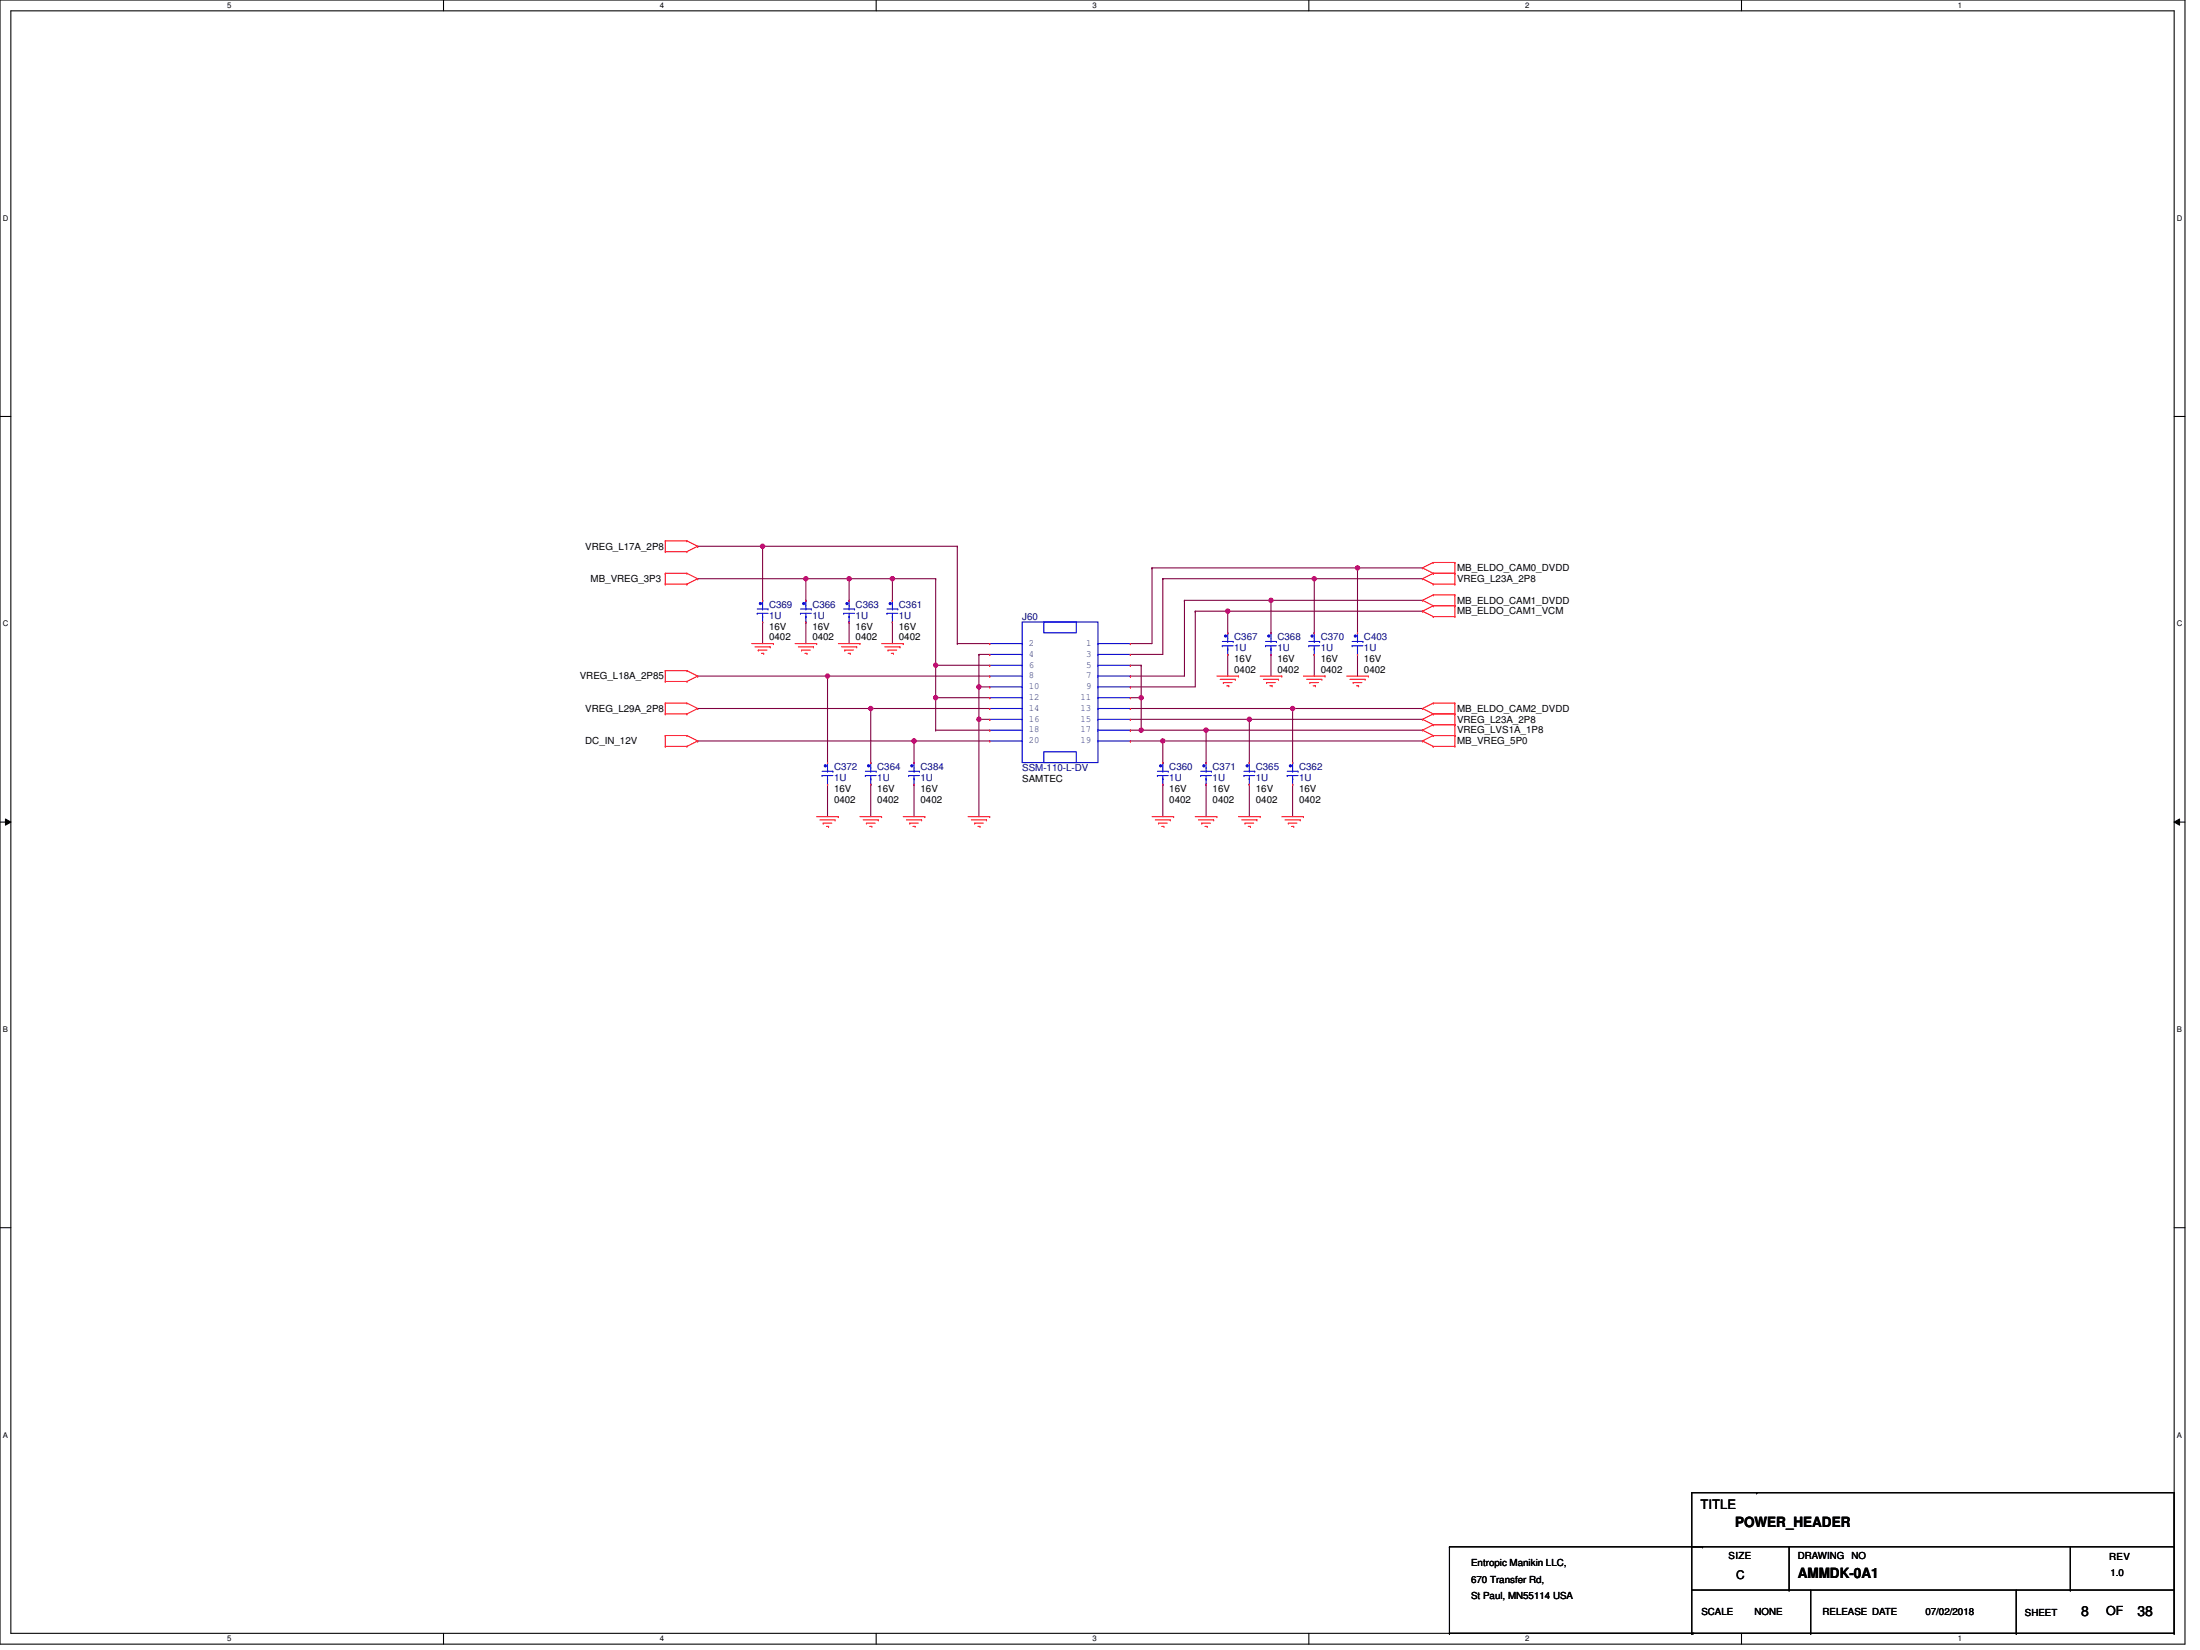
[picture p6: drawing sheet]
<svg xmlns="http://www.w3.org/2000/svg" width="610mm" height="457mm" viewBox="0 0 610 457" stroke-linecap="round" stroke-linejoin="round" font-family="sans-serif">
<path d="M0 0h605.4v455.6h-605.4zM3 3h599.4v449.6h-599.4z" fill="none" stroke="#000" stroke-width=".3"/>
<g fill="#fff">
<path d="M62.9 .3h1.2v2.4h-1.2z"/>
<path d="M62.9 452.9h1.2v2.4h-1.2z"/>
</g>
<path d="M122.9 0v3M122.9 452.6v3" fill="none" stroke="#000" stroke-width=".3"/>
<g fill="#fff">
<path d="M182.8 .3h1.2v2.4h-1.2z"/>
<path d="M182.8 452.9h1.2v2.4h-1.2z"/>
</g>
<path d="M242.8 0v3M242.8 452.6v3" fill="none" stroke="#000" stroke-width=".3"/>
<g fill="#fff">
<path d="M302.7 .3h1.2v2.4h-1.2z"/>
<path d="M302.7 452.9h1.2v2.4h-1.2z"/>
</g>
<path d="M362.7 0v3M362.7 452.6v3" fill="none" stroke="#000" stroke-width=".3"/>
<g fill="#fff">
<path d="M422.6 .3h1.2v2.4h-1.2z"/>
<path d="M422.6 452.9h1.2v2.4h-1.2z"/>
</g>
<path d="M482.6 0v3M482.6 452.6v3" fill="none" stroke="#000" stroke-width=".3"/>
<g fill="#fff">
<path d="M542.5 .3h1.2v2.4h-1.2z"/>
<path d="M542.5 452.9h1.2v2.4h-1.2z"/>
<path d="M.8 59.2h1.5v2.4h-1.5z"/>
<path d="M603.2 59.2h1.5v2.4h-1.5z"/>
<path d="M.8 171.6h1.5v2.4h-1.5z"/>
<path d="M603.2 171.6h1.5v2.4h-1.5z"/>
</g>
<path d="M0 115.4h3M602.4 115.4h3" fill="none" stroke="#000" stroke-width=".3"/>
<g fill="#fff">
<path d="M.8 284h1.4v2.4h-1.4z"/>
<path d="M603.2 284h1.4v2.4h-1.4z"/>
</g>
<path d="M0 227.8h3M602.4 227.8h3" fill="none" stroke="#000" stroke-width=".3"/>
<path d="M1.5 226.9l1.5 .9-1.5 .9zM602.4 227.8l1.5-.9v1.8z" fill="#000"/>
<path d="M1.5 226.9l1.5 .9-1.5 .9zM602.4 227.8l1.5-.9v1.8z" fill="none" stroke="#000" stroke-width=".28"/>
<g fill="#fff">
<path d="M.8 396.4h1.4v2.4h-1.4z"/>
<path d="M603.2 396.4h1.4v2.4h-1.4z"/>
</g>
<path d="M0 340.2h3M602.4 340.2h3" fill="none" stroke="#000" stroke-width=".3"/>
<g fill="none" stroke="#800040" stroke-width=".3">
<path d="M211.3 172.3h.1M211.3 172.3v6M223.3 172.3h.1M223.3 172.3v6M235.3 172.3h.1M235.3 172.3v6M247.3 172.3h.1M247.3 172.3v6M271.3 199.3h.1M271.3 199.3v27M340.2 181.3h.1M340.2 181.3v6"/>
<path d="M352.2 181.3h.1M352.2 181.3v6M364.2 181.3h.1M364.2 181.3v6M376.2 181.3h.1M376.2 181.3v6M229.3 217.3h.1M229.3 217.3v9M241.3 217.3h.1M241.3 217.3v9M253.3 217.3h.1M253.3 217.3v9"/>
<path d="M322.2 217.3h.1M322.2 217.3v9M334.2 217.3h.1M334.2 217.3v9M346.2 217.3h.1M346.2 217.3v9M358.2 217.3h.1M358.2 217.3v9"/>
</g>
<circle cx="271.3" cy="199.3" r=".59" fill="#f0f"/>
<circle cx="271.3" cy="199.3" r=".59" fill="none" stroke="#f0f" stroke-width=".3"/>
<g fill="none" stroke="#800040" stroke-width=".3">
<path d="M259.3 193.3h.1M259.3 193.3h15M271.3 190.3h.1M271.3 199.3h.1M271.3 190.3h3M271.3 199.3h3M313.2 184.3h.1M313.2 193.3h.1M313.2 193.3h3M313.2 184.3h3M316.2 184.3h.1M316.2 193.3h.1"/>
<path d="M316.2 184.3v18M253.3 205.3h.1M253.3 205.3v6"/>
</g>
<circle cx="316.2" cy="202.3" r=".59" fill="#f0f"/>
<circle cx="316.2" cy="202.3" r=".59" fill="none" stroke="#f0f" stroke-width=".3"/>
<circle cx="316.2" cy="193.3" r=".59" fill="#f0f"/>
<circle cx="316.2" cy="193.3" r=".59" fill="none" stroke="#f0f" stroke-width=".3"/>
<path d="M271.3 181.3h.1M271.3 181.3h3M271.3 181.3v9M346.2 199.3h.1M346.2 199.3v12M358.2 196.3h.1M358.2 196.3v15M322.2 205.3h.1M322.2 205.3v6M334.2 202.3h.1M334.2 202.3v9" fill="none" stroke="#800040" stroke-width=".3"/>
<circle cx="271.2" cy="190.3" r=".59" fill="#f0f"/>
<circle cx="271.2" cy="190.3" r=".59" fill="none" stroke="#f0f" stroke-width=".3"/>
<g fill="none" stroke="#800040" stroke-width=".3">
<path d="M211.3 151.4h.1M211.3 151.4v14.9M376.2 157.4h.1M376.2 157.4v17.9M223.3 160.4h.1M223.3 160.4v5.9M235.3 160.4h.1M235.3 160.4v5.9M247.3 160.4h.1M247.3 160.4v5.9M340.2 169.4h.1M340.2 169.4v5.9"/>
<path d="M352.2 166.3h.1M352.2 166.3v9M364.2 160.4h.1M364.2 160.4v14.9M229.3 187.3h.1M229.3 187.3v24M241.3 196.3h.1M241.3 196.3v15M271.3 190.3h.1M271.3 190.3v9"/>
</g>
<circle cx="376.2" cy="157.4" r=".59" fill="#f0f"/>
<circle cx="376.2" cy="157.4" r=".59" fill="none" stroke="#f0f" stroke-width=".3"/>
<path d="M193.3 205.3h.1M193.3 205.3h60" fill="none" stroke="#800040" stroke-width=".3"/>
<circle cx="253.3" cy="205.3" r=".59" fill="#f0f"/>
<circle cx="253.3" cy="205.3" r=".59" fill="none" stroke="#f0f" stroke-width=".3"/>
<path d="M193.3 196.3h.1M193.3 196.3h81M241.3 196.3h.1M253.3 205.3h.1M253.3 205.3h21" fill="none" stroke="#800040" stroke-width=".3"/>
<circle cx="241.3" cy="196.3" r=".59" fill="#f0f"/>
<circle cx="241.3" cy="196.3" r=".59" fill="none" stroke="#f0f" stroke-width=".3"/>
<path d="M259.3 160.4h.1M259.3 160.4v23.9" fill="none" stroke="#800040" stroke-width=".3"/>
<circle cx="259.3" cy="184.3" r=".59" fill="#f0f"/>
<circle cx="259.3" cy="184.3" r=".59" fill="none" stroke="#f0f" stroke-width=".3"/>
<path d="M247.3 160.4h.1M247.3 160.4h12" fill="none" stroke="#800040" stroke-width=".3"/>
<circle cx="247.3" cy="160.3" r=".59" fill="#f0f"/>
<circle cx="247.3" cy="160.3" r=".59" fill="none" stroke="#f0f" stroke-width=".3"/>
<path d="M223.3 160.4h.1M223.3 160.4h24M235.3 160.4h.1" fill="none" stroke="#800040" stroke-width=".3"/>
<circle cx="235.3" cy="160.4" r=".6" fill="#f0f"/>
<circle cx="235.3" cy="160.4" r=".6" fill="none" stroke="#f0f" stroke-width=".3"/>
<circle cx="223.3" cy="160.3" r=".59" fill="#f0f"/>
<circle cx="223.3" cy="160.3" r=".59" fill="none" stroke="#f0f" stroke-width=".3"/>
<path d="M193.3 160.4h.1M193.3 160.4h30M259.3 193.3h.1M259.3 193.3v9M259.3 202.3h.1M259.3 202.3h15" fill="none" stroke="#800040" stroke-width=".3"/>
<circle cx="259.3" cy="193.3" r=".59" fill="#f0f"/>
<circle cx="259.3" cy="193.3" r=".59" fill="none" stroke="#f0f" stroke-width=".3"/>
<path d="M259.3 184.3h.1M259.3 184.3v9M259.3 184.3h15M313.2 205.3h.1M313.2 205.3h80.9M322.2 205.3h.1" fill="none" stroke="#800040" stroke-width=".3"/>
<circle cx="322.2" cy="205.3" r=".59" fill="#f0f"/>
<circle cx="322.2" cy="205.3" r=".59" fill="none" stroke="#f0f" stroke-width=".3"/>
<path d="M334.2 202.3h.1M334.2 202.3h59.9" fill="none" stroke="#800040" stroke-width=".3"/>
<circle cx="334.2" cy="202.3" r=".59" fill="#f0f"/>
<circle cx="334.2" cy="202.3" r=".59" fill="none" stroke="#f0f" stroke-width=".3"/>
<path d="M313.2 199.3h.1M313.2 199.3h80.9M346.2 199.3h.1M313.2 202.3h.1M313.2 202.3h21M316.2 202.3h.1" fill="none" stroke="#800040" stroke-width=".3"/>
<circle cx="346.2" cy="199.3" r=".59" fill="#f0f"/>
<circle cx="346.2" cy="199.3" r=".59" fill="none" stroke="#f0f" stroke-width=".3"/>
<path d="M313.2 196.3h.1M313.2 196.3h80.9M358.2 196.3h.1" fill="none" stroke="#800040" stroke-width=".3"/>
<circle cx="358.2" cy="196.3" r=".59" fill="#f0f"/>
<circle cx="358.2" cy="196.3" r=".59" fill="none" stroke="#f0f" stroke-width=".3"/>
<path d="M331.2 169.4h.1M331.2 169.4v20.9h-18M331.2 169.4h62.9M340.2 169.4h.1M313.2 190.3h.1" fill="none" stroke="#800040" stroke-width=".3"/>
<circle cx="340.2" cy="169.3" r=".6" fill="#f0f"/>
<circle cx="340.2" cy="169.3" r=".6" fill="none" stroke="#f0f" stroke-width=".3"/>
<path d="M352.2 166.3h.1M352.2 166.3h41.9" fill="none" stroke="#800040" stroke-width=".3"/>
<circle cx="352.2" cy="166.3" r=".59" fill="#f0f"/>
<circle cx="352.2" cy="166.3" r=".59" fill="none" stroke="#f0f" stroke-width=".3"/>
<g fill="none" stroke="#800040" stroke-width=".3">
<path d="M211.3 151.4h.1M211.3 151.4h54M265.3 151.4h.1M265.3 151.4v26.9M319.2 157.4h.1M319.2 157.4h74.9M319.2 157.4v20.9h-6M376.2 157.4h.1M265.3 178.3h.1M265.3 178.3h9M313.2 178.3h.1M328.2 166.3h.1"/>
<path d="M328.2 166.3h24M328.2 166.3v21h-15M313.2 187.3h.1"/>
</g>
<circle cx="211.3" cy="151.4" r=".59" fill="#f0f"/>
<circle cx="211.3" cy="151.4" r=".59" fill="none" stroke="#f0f" stroke-width=".3"/>
<path d="M193.3 151.4h.1M193.3 151.4h18M229.3 187.3h.1M229.3 187.3h45" fill="none" stroke="#800040" stroke-width=".3"/>
<circle cx="229.3" cy="187.3" r=".59" fill="#f0f"/>
<circle cx="229.3" cy="187.3" r=".59" fill="none" stroke="#f0f" stroke-width=".3"/>
<path d="M364.2 160.4h.1M364.2 160.4h29.9M193.3 187.3h.1M193.3 187.3h36" fill="none" stroke="#800040" stroke-width=".3"/>
<circle cx="364.2" cy="160.3" r=".59" fill="#f0f"/>
<circle cx="364.2" cy="160.3" r=".59" fill="none" stroke="#f0f" stroke-width=".3"/>
<path d="M322.2 160.4h.1M322.2 160.4h42M322.2 160.4v20.9h-9M313.2 181.3h.1" fill="none" stroke="#800040" stroke-width=".3"/>
<g fill="none" stroke="#f00" stroke-width=".3">
<path d="M184.3 152.9h.1M184.3 149.9h.1M184.3 158.9h.1M184.3 149.9h6M184.3 152.9h6M184.3 149.9v3M184.3 158.9v3M184.3 158.9h6M190.3 149.9h.1M190.3 152.9h.1M190.3 158.9h.1M190.3 149.9l3 1.5"/>
<path d="M190.3 158.9l3 1.5M193.3 151.4h.1M193.3 151.4l-3 1.5M394.1 157.4h.1M394.1 157.4l3 1.5M397.1 155.9h.1M397.1 158.9h.1M397.1 155.9l-3 1.5M397.1 155.9h6M397.1 158.9h6M397.1 158.9l-3 1.5M403.1 155.9h.1"/>
<path d="M403.1 158.9h.1M403.1 155.9v6M184.3 161.9h.1M184.3 161.9h6M190.3 161.9h.1M193.3 160.4h.1M193.3 160.4l-3 1.5M208.3 178.3h6M209.2 179.2h4.2M213.4 179.2h.1M214.3 178.3h.1M220.3 178.3h6"/>
<path d="M221.2 179.2h4.2M225.4 179.2h.1M226.3 178.3h.1M232.3 178.3h6M233.2 179.2h4.2M237.4 179.2h.1M238.3 178.3h.1M244.3 178.3h6M245.2 179.2h4.2M249.4 179.2h.1M250.3 178.3h.1M394.1 160.4h.1"/>
<path d="M394.1 166.3h.1M394.1 169.4h.1M394.1 160.4l3 1.5M394.1 166.3l3 1.6M394.1 169.4l3 1.4M397.1 161.9h.1M397.1 164.9h.1M397.1 167.9h.1M397.1 170.8h.1M397.1 161.9h6M397.1 164.9l-3 1.4M397.1 164.9h6"/>
<path d="M397.1 167.9h6M397.1 167.9l-3 1.5M397.1 170.8h6M403.1 161.9h.1M403.1 164.9h.1M403.1 167.9h.1M403.1 170.8h.1M403.1 164.9v5.9M184.3 188.8h.1M184.3 185.8h.1M184.3 197.8h.1M184.3 194.8h.1"/>
<path d="M184.3 185.8v3M184.3 194.8v3M184.3 185.8h6M184.3 188.8h6M184.3 197.8h6M184.3 194.8h6M190.3 185.8h.1M190.3 188.8h.1M190.3 194.8h.1M190.3 197.8h.1M190.3 185.8l3 1.5M190.3 194.8l3 1.5"/>
<path d="M193.3 187.3h.1M193.3 196.3h.1M193.3 187.3l-3 1.5M193.3 196.3l-3 1.5M210.1 180.1h.1M210.1 180.1h2.4M211 181h.6M211.6 181h.1M222.1 180.1h.1M222.1 180.1h2.4M223 181h.6M223.6 181h.1"/>
<path d="M234.1 180.1h.1M234.1 180.1h2.4M235 181h.6M235.6 181h.1M246.1 180.1h.1M246.1 180.1h2.4M247 181h.6M247.6 181h.1M337.2 187.3h6M338.1 188.2h4.2M339 189.1h.1M339 189.1h2.4"/>
<path d="M339.9 190h.6M340.5 190h.1M342.3 188.2h.1M343.2 187.3h.1M349.2 187.3h6M350.1 188.2h4.2M351 189.1h.1M351 189.1h2.4M351.9 190h.6M352.5 190h.1M354.3 188.2h.1M355.2 187.3h.1"/>
<path d="M361.2 187.3h6M362.1 188.2h4.2M363 189.1h.1M363 189.1h2.4M363.9 190h.6M364.5 190h.1M366.3 188.2h.1M367.2 187.3h.1M373.2 187.3h6M374.1 188.2h4.2M375 189.1h.1M375 189.1h2.4"/>
<path d="M375.9 190h.6M376.5 190h.1M378.3 188.2h.1M379.2 187.3h.1M394.1 199.3h.1M394.1 196.3h.1M394.1 199.3l3 1.5M394.1 196.3l3 1.5M397.1 197.8h.1M397.1 194.8h.1M397.1 197.8l-3 1.5M397.1 197.8h6"/>
<path d="M397.1 194.8l-3 1.5M397.1 194.8h6M403.1 197.8h.1M403.1 194.8h.1M403.1 194.8v12M184.3 206.8h.1M184.3 203.8h.1M184.3 203.8v3M184.3 203.8h6M184.3 206.8h6M190.3 203.8h.1M190.3 206.8h.1"/>
<path d="M190.3 203.8l3 1.5M193.3 205.3h.1M193.3 205.3l-3 1.5M394.1 205.3h.1M394.1 202.3h.1M394.1 205.3l3 1.5M394.1 202.3l3 1.5M397.1 203.8h.1M397.1 206.8h.1M397.1 200.8h.1M397.1 203.8l-3 1.5M397.1 203.8h6"/>
<path d="M397.1 206.8h6M397.1 200.8l-3 1.5M397.1 200.8h6M403.1 203.8h.1M403.1 206.8h.1M403.1 200.8h.1M226.3 226.3h6M227.2 227.2h4.2M228.1 228.1h.1M228.1 228.1h2.4M229 229h.6M229.6 229h.1"/>
<path d="M231.4 227.2h.1M232.3 226.3h.1M238.3 226.3h6M239.2 227.2h4.2M240.1 228.1h.1M240.1 228.1h2.4M241 229h.6M241.6 229h.1M243.4 227.2h.1M244.3 226.3h.1M250.3 226.3h6M251.2 227.2h4.2"/>
<path d="M252.1 228.1h.1M252.1 228.1h2.4M253 229h.6M253.6 229h.1M255.4 227.2h.1M256.3 226.3h.1M268.3 226.3h6M269.2 227.2h4.2M270.1 228.1h.1M270.1 228.1h2.4M271 229h.6M271.6 229h.1"/>
<path d="M273.4 227.2h.1M274.3 226.3h.1M319.2 226.3h6M320.1 227.2h4.2M321 228.1h.1M321 228.1h2.4M321.9 229h.6M322.5 229h.1M324.3 227.2h.1M325.2 226.3h.1M331.2 226.3h6M332.1 227.2h4.2"/>
<path d="M333 228.1h.1M333 228.1h2.4M333.9 229h.6M334.5 229h.1M336.3 227.2h.1M337.2 226.3h.1M343.2 226.3h6M344.1 227.2h4.2M345 228.1h.1M345 228.1h2.4M345.9 229h.6M346.5 229h.1"/>
<path d="M348.3 227.2h.1M349.2 226.3h.1M355.2 226.3h6M356.1 227.2h4.2M357 228.1h.1M357 228.1h2.4M357.9 229h.6M358.5 229h.1M360.3 227.2h.1M361.2 226.3h.1"/>
</g>
<g fill="none" stroke="#000" stroke-width=".3">
<path d="M486.7 413.6h.1M401.6 428.6h.1M401.6 428.6h200.8M401.6 428.6v24M471.8 428.6h.1M495.7 428.6v12M573.7 428.6v12M602.4 428.6h.1M401.6 452.6h.1M401.6 452.6h200.8M468.8 452.6h.1M468.8 452.6v-39h133.6v39"/>
<path d="M468.8 440.6h133.6M469.1 452.6h.1M495.7 440.6h.1M501.7 452.6h.1M501.7 440.6v12M558.7 452.6h.1M558.7 440.6v12M573.7 440.6h.1M602.4 440.6h.1M602.4 452.6h.1"/>
</g>
<path d="M239.8 214.9h.1M239.8 213.7h3M239.8 214.9h3M241.3 211.3h.1M241.3 217.3h.1M241.3 215.8h.1M241.3 213.7h.1M241.3 211.3v2.4M241.3 214.9v2.4M242.8 213.7h.1" fill="none" stroke="#00f" stroke-width=".3"/>
<circle cx="240.7" cy="212.2" r=".3" fill="#00f"/>
<g fill="none" stroke="#00f" stroke-width=".3">
<path d="M350.7 178.9h.1M350.7 177.7h3M350.7 178.9h3M352.2 175.3h.1M352.2 179.8h.1M352.2 177.7h.1M352.2 175.3v2.4M352.2 178.9v2.4M353.7 177.7h.1M352.2 181.3h.1"/>
<circle cx="240.7" cy="212.2" r=".3"/>
</g>
<path d="M241.3 211.3h.1M241.3 217.3h.1" fill="none" stroke="#f00" stroke-width=".3"/>
<circle cx="351.6" cy="176.2" r=".29" fill="#00f"/>
<g fill="none" stroke="#00f" stroke-width=".3">
<path d="M332.7 214.9h.1M332.7 213.7h3M332.7 214.9h3M334.2 211.3h.1M334.2 217.3h.1M334.2 215.8h.1M334.2 213.7h.1M334.2 211.3v2.4M334.2 214.9v2.4M335.7 213.7h.1"/>
<circle cx="351.6" cy="176.2" r=".29"/>
</g>
<path d="M352.2 175.3h.1M352.2 181.3h.1" fill="none" stroke="#f00" stroke-width=".3"/>
<circle cx="333.6" cy="212.2" r=".29" fill="#00f"/>
<g fill="none" stroke="#00f" stroke-width=".3">
<path d="M374.7 178.9h.1M374.7 177.7h3M374.7 178.9h3M376.2 175.3h.1M376.2 179.8h.1M376.2 177.7h.1M376.2 175.3v2.4M376.2 178.9v2.4M377.7 177.7h.1M376.2 181.3h.1"/>
<circle cx="333.6" cy="212.2" r=".29"/>
</g>
<path d="M334.2 211.3h.1M334.2 217.3h.1" fill="none" stroke="#f00" stroke-width=".3"/>
<circle cx="375.6" cy="176.2" r=".29" fill="#00f"/>
<g fill="none" stroke="#00f" stroke-width=".3">
<path d="M233.8 169.9h.1M233.8 168.8h3M233.8 169.9h3M235.3 166.3h.1M235.3 172.3h.1M235.3 170.8h.1M235.3 168.8h.1M235.3 166.3v2.5M235.3 169.9v2.4M236.8 168.8h.1"/>
<circle cx="375.6" cy="176.2" r=".29"/>
</g>
<path d="M376.2 175.3h.1M376.2 181.3h.1" fill="none" stroke="#f00" stroke-width=".3"/>
<circle cx="234.7" cy="167.2" r=".3" fill="#00f"/>
<g fill="none" stroke="#00f" stroke-width=".3">
<path d="M251.8 214.9h.1M251.8 213.7h3M251.8 214.9h3M253.3 211.3h.1M253.3 217.3h.1M253.3 215.8h.1M253.3 213.7h.1M253.3 211.3v2.4M253.3 214.9v2.4M254.8 213.7h.1"/>
<circle cx="234.7" cy="167.2" r=".3"/>
</g>
<path d="M235.3 166.3h.1M235.3 172.3h.1" fill="none" stroke="#f00" stroke-width=".3"/>
<circle cx="252.7" cy="212.2" r=".3" fill="#00f"/>
<g fill="none" stroke="#00f" stroke-width=".3">
<path d="M356.7 214.9h.1M356.7 213.7h3M356.7 214.9h3M358.2 211.3h.1M358.2 217.3h.1M358.2 215.8h.1M358.2 213.7h.1M358.2 211.3v2.4M358.2 214.9v2.4M359.7 213.7h.1"/>
<circle cx="252.7" cy="212.2" r=".3"/>
</g>
<path d="M253.3 211.3h.1M253.3 217.3h.1" fill="none" stroke="#f00" stroke-width=".3"/>
<circle cx="357.6" cy="212.2" r=".3" fill="#00f"/>
<g fill="none" stroke="#00f" stroke-width=".3">
<path d="M338.7 178.9h.1M338.7 177.7h3M338.7 178.9h3M340.2 175.3h.1M340.2 179.8h.1M340.2 177.7h.1M340.2 175.3v2.4M340.2 178.9v2.4M341.7 177.7h.1M340.2 181.3h.1"/>
<circle cx="357.6" cy="212.2" r=".3"/>
</g>
<path d="M358.2 211.3h.1M358.2 217.3h.1" fill="none" stroke="#f00" stroke-width=".3"/>
<circle cx="339.6" cy="176.2" r=".29" fill="#00f"/>
<g fill="none" stroke="#00f" stroke-width=".3">
<path d="M245.8 169.9h.1M245.8 168.8h3M245.8 169.9h3M247.3 166.3h.1M247.3 172.3h.1M247.3 170.8h.1M247.3 168.8h.1M247.3 166.3v2.5M247.3 169.9v2.4M248.8 168.8h.1"/>
<circle cx="339.6" cy="176.2" r=".29"/>
</g>
<path d="M340.2 175.3h.1M340.2 181.3h.1" fill="none" stroke="#f00" stroke-width=".3"/>
<circle cx="246.7" cy="167.2" r=".29" fill="#00f"/>
<g fill="none" stroke="#00f" stroke-width=".3">
<path d="M209.8 169.9h.1M209.8 168.8h3M209.8 169.9h3M211.3 166.3h.1M211.3 172.3h.1M211.3 170.8h.1M211.3 168.8h.1M211.3 166.3v2.5M211.3 169.9v2.4M212.8 168.8h.1"/>
<circle cx="246.7" cy="167.2" r=".29"/>
</g>
<path d="M247.3 166.3h.1M247.3 172.3h.1" fill="none" stroke="#f00" stroke-width=".3"/>
<circle cx="210.7" cy="167.2" r=".3" fill="#00f"/>
<g fill="none" stroke="#00f" stroke-width=".3">
<path d="M221.8 169.9h.1M221.8 168.8h3M221.8 169.9h3M223.3 166.3h.1M223.3 172.3h.1M223.3 170.8h.1M223.3 168.8h.1M223.3 166.3v2.5M223.3 169.9v2.4M224.8 168.8h.1M274.3 178.3h8.9M283.2 172.3h21v39h-21z"/>
<path d="M283.2 178.3h.1M289.2 172.3h9v3h-9zM304.2 178.3h.1M304.2 178.3h9M274.3 181.3h8.9M274.3 184.3h8.9M274.3 187.3h8.9M274.3 190.3h8.9M274.3 193.3h8.9M274.3 196.3h8.9M274.3 199.3h8.9M283.2 181.3h.1"/>
<path d="M283.2 184.3h.1M283.2 187.3h.1M283.2 190.3h.1M283.2 193.3h.1M283.2 196.3h.1M283.2 199.3h.1M304.2 181.3h.1M304.2 184.3h.1M304.2 187.3h.1M304.2 190.3h.1M304.2 193.3h.1M304.2 196.3h.1"/>
<path d="M304.2 199.3h.1M304.2 181.3h9M304.2 184.3h9M304.2 187.3h9M304.2 190.3h9M304.2 193.3h9M304.2 196.3h9M304.2 199.3h9M274.3 202.3h8.9M274.3 205.3h8.9M283.2 202.3h.1M283.2 205.3h.1"/>
<path d="M289.2 208.3h9v3h-9zM304.2 202.3h.1M304.2 205.3h.1M304.2 202.3h9M304.2 205.3h9"/>
<circle cx="210.7" cy="167.2" r=".3"/>
</g>
<g fill="none" stroke="#f00" stroke-width=".3">
<path d="M211.3 166.3h.1M211.3 172.3h.1M274.3 178.3h.1M313.2 178.3h.1M274.3 181.3h.1M274.3 184.3h.1M274.3 187.3h.1M274.3 190.3h.1M274.3 193.3h.1M274.3 196.3h.1M274.3 199.3h.1M313.2 181.3h.1"/>
<path d="M313.2 184.3h.1M313.2 187.3h.1M313.2 190.3h.1M313.2 193.3h.1M313.2 196.3h.1M313.2 199.3h.1M274.3 202.3h.1M274.3 205.3h.1M313.2 202.3h.1M313.2 205.3h.1"/>
</g>
<circle cx="222.7" cy="167.2" r=".3" fill="#00f"/>
<g fill="none" stroke="#00f" stroke-width=".3">
<path d="M344.7 214.9h.1M344.7 213.7h3M344.7 214.9h3M346.2 211.3h.1M346.2 217.3h.1M346.2 215.8h.1M346.2 213.7h.1M346.2 211.3v2.4M346.2 214.9v2.4M347.7 213.7h.1"/>
<circle cx="222.7" cy="167.2" r=".3"/>
</g>
<path d="M223.3 166.3h.1M223.3 172.3h.1" fill="none" stroke="#f00" stroke-width=".3"/>
<circle cx="345.6" cy="212.2" r=".3" fill="#00f"/>
<g fill="none" stroke="#00f" stroke-width=".3">
<path d="M320.7 214.9h.1M320.7 213.7h3M320.7 214.9h3M322.2 211.3h.1M322.2 217.3h.1M322.2 215.8h.1M322.2 213.7h.1M322.2 211.3v2.4M322.2 214.9v2.4M323.7 213.7h.1"/>
<circle cx="345.6" cy="212.2" r=".3"/>
</g>
<path d="M346.2 211.3h.1M346.2 217.3h.1" fill="none" stroke="#f00" stroke-width=".3"/>
<circle cx="321.6" cy="212.2" r=".29" fill="#00f"/>
<g fill="none" stroke="#00f" stroke-width=".3">
<path d="M362.7 178.9h.1M362.7 177.7h3M362.7 178.9h3M364.2 175.3h.1M364.2 179.8h.1M364.2 177.7h.1M364.2 175.3v2.4M364.2 178.9v2.4M365.7 177.7h.1M364.2 181.3h.1"/>
<circle cx="321.6" cy="212.2" r=".29"/>
</g>
<path d="M322.2 211.3h.1M322.2 217.3h.1" fill="none" stroke="#f00" stroke-width=".3"/>
<circle cx="363.6" cy="176.2" r=".29" fill="#00f"/>
<g fill="none" stroke="#00f" stroke-width=".3">
<path d="M227.8 214.9h.1M227.8 213.7h3M227.8 214.9h3M229.3 211.3h.1M229.3 217.3h.1M229.3 215.8h.1M229.3 213.7h.1M229.3 211.3v2.4M229.3 214.9v2.4M230.8 213.7h.1"/>
<circle cx="363.6" cy="176.2" r=".29"/>
</g>
<path d="M364.2 175.3h.1M364.2 181.3h.1" fill="none" stroke="#f00" stroke-width=".3"/>
<circle cx="228.7" cy="212.2" r=".29" fill="#00f"/>
<circle cx="228.7" cy="212.2" r=".29" fill="none" stroke="#00f" stroke-width=".3"/>
<path d="M229.3 211.3h.1M229.3 217.3h.1" fill="none" stroke="#f00" stroke-width=".3"/>
<circle cx="271.3" cy="199.3" r=".59" fill="#f0f"/>
<circle cx="271.3" cy="199.3" r=".59" fill="none" stroke="#f0f" stroke-width=".3"/>
<circle cx="316.2" cy="202.3" r=".59" fill="#f0f"/>
<circle cx="316.2" cy="202.3" r=".59" fill="none" stroke="#f0f" stroke-width=".3"/>
<circle cx="316.2" cy="193.3" r=".59" fill="#f0f"/>
<circle cx="316.2" cy="193.3" r=".59" fill="none" stroke="#f0f" stroke-width=".3"/>
<circle cx="271.2" cy="190.3" r=".59" fill="#f0f"/>
<circle cx="271.2" cy="190.3" r=".59" fill="none" stroke="#f0f" stroke-width=".3"/>
<circle cx="376.2" cy="157.4" r=".59" fill="#f0f"/>
<circle cx="376.2" cy="157.4" r=".59" fill="none" stroke="#f0f" stroke-width=".3"/>
<circle cx="253.3" cy="205.3" r=".59" fill="#f0f"/>
<circle cx="253.3" cy="205.3" r=".59" fill="none" stroke="#f0f" stroke-width=".3"/>
<circle cx="241.3" cy="196.3" r=".59" fill="#f0f"/>
<circle cx="241.3" cy="196.3" r=".59" fill="none" stroke="#f0f" stroke-width=".3"/>
<circle cx="259.3" cy="184.3" r=".59" fill="#f0f"/>
<circle cx="259.3" cy="184.3" r=".59" fill="none" stroke="#f0f" stroke-width=".3"/>
<circle cx="247.3" cy="160.3" r=".59" fill="#f0f"/>
<circle cx="247.3" cy="160.3" r=".59" fill="none" stroke="#f0f" stroke-width=".3"/>
<circle cx="235.3" cy="160.4" r=".6" fill="#f0f"/>
<circle cx="235.3" cy="160.4" r=".6" fill="none" stroke="#f0f" stroke-width=".3"/>
<circle cx="223.3" cy="160.3" r=".59" fill="#f0f"/>
<circle cx="223.3" cy="160.3" r=".59" fill="none" stroke="#f0f" stroke-width=".3"/>
<circle cx="259.3" cy="193.3" r=".59" fill="#f0f"/>
<circle cx="259.3" cy="193.3" r=".59" fill="none" stroke="#f0f" stroke-width=".3"/>
<circle cx="322.2" cy="205.3" r=".59" fill="#f0f"/>
<circle cx="322.2" cy="205.3" r=".59" fill="none" stroke="#f0f" stroke-width=".3"/>
<circle cx="334.2" cy="202.3" r=".59" fill="#f0f"/>
<circle cx="334.2" cy="202.3" r=".59" fill="none" stroke="#f0f" stroke-width=".3"/>
<circle cx="346.2" cy="199.3" r=".59" fill="#f0f"/>
<circle cx="346.2" cy="199.3" r=".59" fill="none" stroke="#f0f" stroke-width=".3"/>
<circle cx="358.2" cy="196.3" r=".59" fill="#f0f"/>
<circle cx="358.2" cy="196.3" r=".59" fill="none" stroke="#f0f" stroke-width=".3"/>
<circle cx="340.2" cy="169.3" r=".6" fill="#f0f"/>
<circle cx="340.2" cy="169.3" r=".6" fill="none" stroke="#f0f" stroke-width=".3"/>
<circle cx="352.2" cy="166.3" r=".59" fill="#f0f"/>
<circle cx="352.2" cy="166.3" r=".59" fill="none" stroke="#f0f" stroke-width=".3"/>
<circle cx="211.3" cy="151.4" r=".59" fill="#f0f"/>
<circle cx="211.3" cy="151.4" r=".59" fill="none" stroke="#f0f" stroke-width=".3"/>
<circle cx="229.3" cy="187.3" r=".59" fill="#f0f"/>
<circle cx="229.3" cy="187.3" r=".59" fill="none" stroke="#f0f" stroke-width=".3"/>
<circle cx="364.2" cy="160.3" r=".59" fill="#f0f"/>
<circle cx="364.2" cy="160.3" r=".59" fill="none" stroke="#f0f" stroke-width=".3"/>
<g font-size="3.9">
<text x="480.8" y="423.1">POWER_HEADER</text>
<text x="498.1" y="437.2">AMMDK-0A1</text>
<text x="576.7" y="447.7">8</text>
<text x="592.3" y="447.7">38</text>
</g>
<text font-size="3.6" x="471.2" y="418.1">TITLE</text>
<text font-size="3.5" x="583.6" y="447.6">OF</text>
<text font-size="3.3" x="481.1" y="437.6">C</text>
<g font-size="2.7">
<text x="162.2" y="152.3">VREG_L17A_2P8</text>
<text x="163.7" y="161.3">MB_VREG_3P3</text>
<text x="403.7" y="158.3">MB_ELDO_CAM0_DVDD</text>
<text x="403.7" y="161.3">VREG_L23A_2P8</text>
<text x="403.7" y="167.3">MB_ELDO_CAM1_DVDD</text>
<text x="403.7" y="170.3">MB_ELDO_CAM1_VCM</text>
<text x="213.1" y="174.5">16V</text>
<text x="213.1" y="177.5">0402</text>
<text x="225.1" y="174.5">16V</text>
<text x="225.1" y="177.5">0402</text>
<text x="237.1" y="174.5">16V</text>
<text x="237.1" y="177.5">0402</text>
<text x="249.1" y="174.5">16V</text>
<text x="249.1" y="177.5">0402</text>
<text x="342" y="183.5">16V</text>
<text x="354" y="183.5">16V</text>
<text x="366" y="183.5">16V</text>
<text x="378" y="183.5">16V</text>
<text x="160.7" y="188.2">VREG_L18A_2P85</text>
<text x="342" y="186.4">0402</text>
<text x="354" y="186.4">0402</text>
<text x="366" y="186.4">0402</text>
<text x="378" y="186.4">0402</text>
<text x="162.2" y="197.2">VREG_L29A_2P8</text>
<text x="403.7" y="197.2">MB_ELDO_CAM2_DVDD</text>
<text x="403.7" y="203.2">VREG_LVS1A_1P8</text>
<text x="403.7" y="200.2">VREG_L23A_2P8</text>
<text x="162.2" y="206.2">DC_IN_12V</text>
<text x="403.7" y="206.2">MB_VREG_5P0</text>
<text x="231.1" y="219.4">16V</text>
<text x="243.1" y="219.4">16V</text>
<text x="255.1" y="219.4">16V</text>
<text x="283.2" y="216.7">SAMTEC</text>
<text x="324" y="219.4">16V</text>
<text x="336" y="219.4">16V</text>
<text x="348" y="219.4">16V</text>
<text x="360" y="219.4">16V</text>
<text x="231.1" y="222.4">0402</text>
<text x="243.1" y="222.4">0402</text>
<text x="255.1" y="222.4">0402</text>
<text x="324" y="222.4">0402</text>
<text x="336" y="222.4">0402</text>
<text x="348" y="222.4">0402</text>
<text x="360" y="222.4">0402</text>
<text x="479" y="431.9">SIZE</text>
<text x="498.1" y="431.9">DRAWING</text>
<text x="513" y="431.9">NO</text>
<text x="407.6" y="434">Entropic Manikin LLC,</text>
<text x="584.5" y="432.2">REV</text>
<text x="584.8" y="436.7">1.0</text>
<text x="407.6" y="438.5">670 Transfer Rd,</text>
<text x="407.6" y="443">St Paul, MN55114 USA</text>
<text x="471.5" y="447.5">SCALE</text>
<text x="486.2" y="447.5">NONE</text>
<text x="505" y="447.5">RELEASE DATE</text>
<text x="533.5" y="447.5">07/02/2018</text>
<text x="561.1" y="447.8">SHEET</text>
</g>
<g font-size="2.7" fill="#000080">
<text x="213.1" y="168.5">C369</text>
<text x="213.1" y="171.5">1U</text>
<text x="225.1" y="168.5">C366</text>
<text x="225.1" y="171.5">1U</text>
<text x="237.1" y="168.5">C363</text>
<text x="237.1" y="171.5">1U</text>
<text x="249.1" y="168.5">C361</text>
<text x="249.1" y="171.5">1U</text>
<text x="283.2" y="171.8">J60</text>
<text x="342" y="177.5">C367</text>
<text x="354" y="177.5">C368</text>
<text x="366" y="177.5">C370</text>
<text x="378" y="177.5">C403</text>
<text x="342" y="180.5">1U</text>
<text x="354" y="180.5">1U</text>
<text x="366" y="180.5">1U</text>
<text x="378" y="180.5">1U</text>
<text x="231.1" y="213.4">C372</text>
<text x="243.1" y="213.4">C364</text>
<text x="255.1" y="213.4">C384</text>
<text x="283.2" y="213.7">SSM-110-L-DV</text>
<text x="324" y="213.4">C360</text>
<text x="336" y="213.4">C371</text>
<text x="348" y="213.4">C365</text>
<text x="360" y="213.4">C362</text>
<text x="231.1" y="216.4">1U</text>
<text x="243.1" y="216.4">1U</text>
<text x="255.1" y="216.4">1U</text>
<text x="324" y="216.4">1U</text>
<text x="336" y="216.4">1U</text>
<text x="348" y="216.4">1U</text>
<text x="360" y="216.4">1U</text>
</g>
<g font-size="2.7" fill="#004080">
<text x="285" y="179">2</text>
<text x="300.9" y="179">1</text>
<text x="285" y="182">4</text>
<text x="285" y="185">6</text>
<text x="300.9" y="182">3</text>
<text x="300.9" y="185">5</text>
<text x="285" y="188">8</text>
<text x="285" y="191">10</text>
<text x="300.9" y="188">7</text>
<text x="300.9" y="191">9</text>
<text x="285" y="194">12</text>
<text x="285" y="197">14</text>
<text x="299.4" y="194">11</text>
<text x="299.4" y="197">13</text>
<text x="285" y="200">16</text>
<text x="285" y="203">18</text>
<text x="299.4" y="200">15</text>
<text x="299.4" y="203">17</text>
<text x="285" y="206">20</text>
<text x="299.4" y="206">19</text>
</g>
<g font-size="2.2">
<text x="62.9" y="2.3">5</text>
<text x="182.8" y="2.3">4</text>
<text x="302.7" y="2.3">3</text>
<text x="422.6" y="2.3">2</text>
<text x="542.5" y="2.3">1</text>
<text x=".8" y="61.1">D</text>
<text x="603.2" y="61.1">D</text>
<text x=".8" y="173.5">C</text>
<text x="603.2" y="173.5">C</text>
<text x=".8" y="285.9">B</text>
<text x="603.2" y="285.9">B</text>
<text x=".8" y="398.3">A</text>
<text x="603.2" y="398.3">A</text>
<text x="62.9" y="454.8">5</text>
<text x="182.8" y="454.8">4</text>
<text x="302.7" y="454.8">3</text>
<text x="422.6" y="454.8">2</text>
<text x="542.5" y="454.8">1</text>
</g>
</svg>
